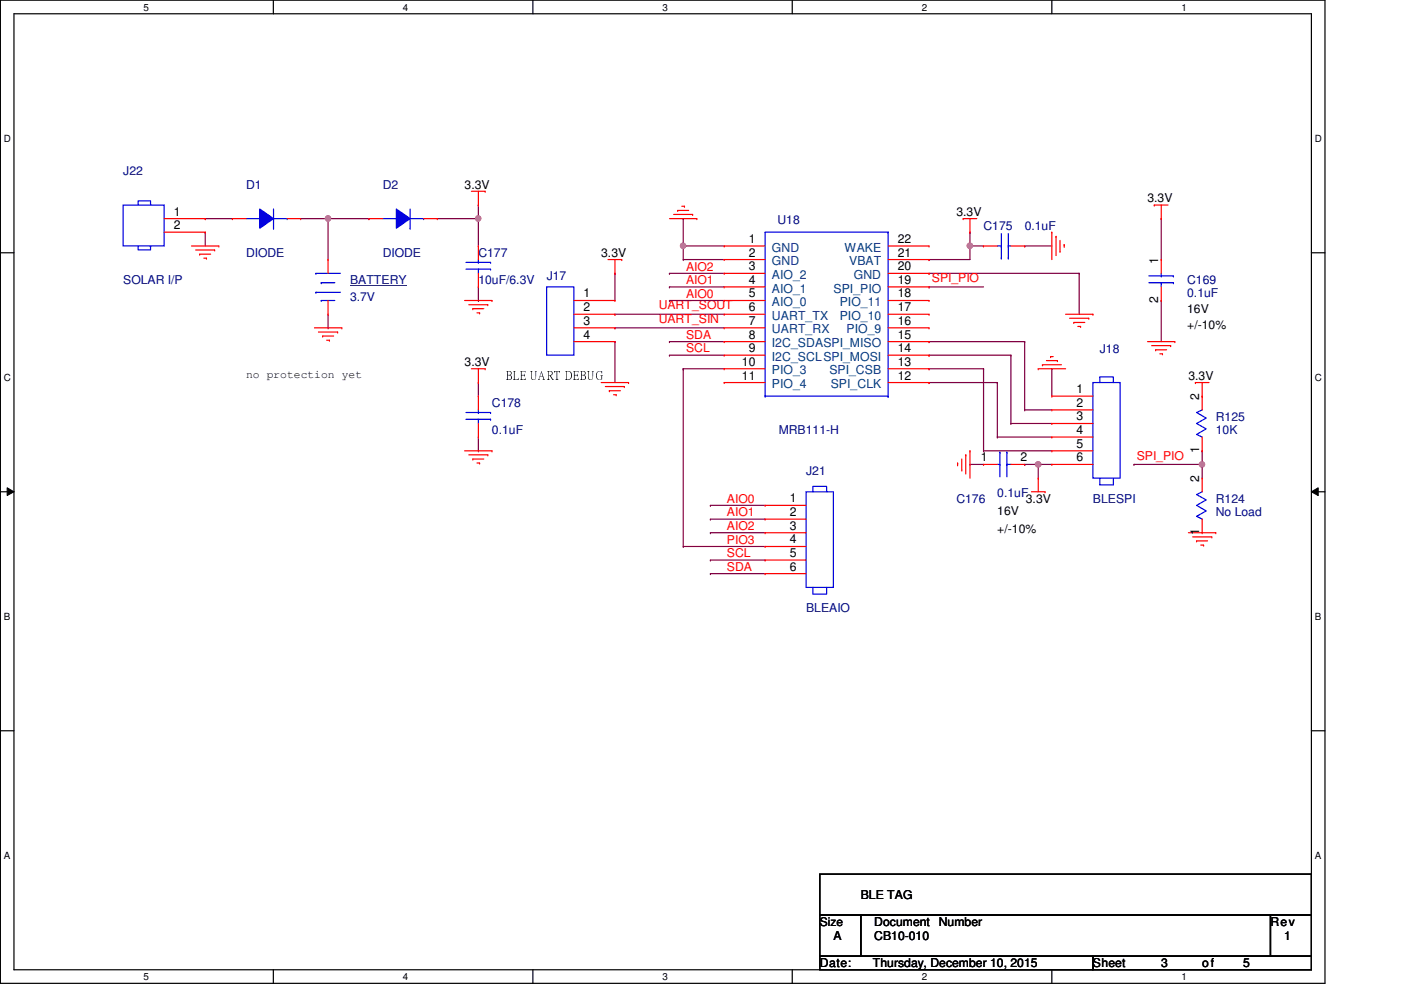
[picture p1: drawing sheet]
<svg xmlns="http://www.w3.org/2000/svg" width="297mm" height="210mm" viewBox="0 0 297 210" stroke-linecap="round" stroke-linejoin="round" font-family="sans-serif">
<path d="M.1 0h280.8v208.5h-280.8zM3 2.9h275v202.7h-275z" fill="none" stroke="#000" stroke-width=".25"/>
<g fill="#fff">
<path d="M30.4 .3h1.2v2.4h-1.2z"/>
<path d="M30.4 205.9h1.2v2.3h-1.2z"/>
</g>
<path d="M58 0v2.9M58 205.6v2.9" fill="none" stroke="#000" stroke-width=".25"/>
<g fill="#fff">
<path d="M85.4 .3h1.2v2.4h-1.2z"/>
<path d="M85.4 205.9h1.2v2.3h-1.2z"/>
</g>
<path d="M113 0v2.9M113 205.6v2.9" fill="none" stroke="#000" stroke-width=".25"/>
<g fill="#fff">
<path d="M140.5 .3h1.1v2.4h-1.1z"/>
<path d="M140.5 205.9h1.1v2.3h-1.1z"/>
</g>
<path d="M168 0v2.9M168 205.6v2.9" fill="none" stroke="#000" stroke-width=".25"/>
<g fill="#fff">
<path d="M195.4 .3h1.2v2.4h-1.2z"/>
<path d="M195.4 205.9h1.2v2.3h-1.2z"/>
</g>
<path d="M223 0v2.9M223 205.6v2.9" fill="none" stroke="#000" stroke-width=".25"/>
<g fill="#fff">
<path d="M250.5 .3h1.1v2.4h-1.1z"/>
<path d="M250.5 205.9h1.1v2.3h-1.1z"/>
<path d="M.8 28.2h1.5v2.4h-1.5z"/>
<path d="M278.8 28.2h1.4v2.4h-1.4z"/>
<path d="M.8 78.9h1.5v2.3h-1.5z"/>
<path d="M278.8 78.9h1.4v2.3h-1.4z"/>
</g>
<path d="M.1 53.6h2.9M278 53.6h2.9" fill="none" stroke="#000" stroke-width=".25"/>
<g fill="#fff">
<path d="M.8 129.6h1.4v2.3h-1.4z"/>
<path d="M278.8 129.6h1.3v2.3h-1.3z"/>
</g>
<path d="M.1 104.3h2.9M278 104.3h2.9" fill="none" stroke="#000" stroke-width=".25"/>
<path d="M1.5 103.4l1.5 .9-1.5 .8zM278 104.3l1.5-.9v1.7z" fill="#000"/>
<path d="M1.5 103.4l1.5 .9-1.5 .8zM278 104.3l1.5-.9v1.7z" fill="none" stroke="#000" stroke-width=".21"/>
<g fill="#fff">
<path d="M.8 180.3h1.4v2.3h-1.4z"/>
<path d="M278.8 180.3h1.3v2.3h-1.3z"/>
</g>
<path d="M.1 154.9h2.9M278 154.9h2.9" fill="none" stroke="#000" stroke-width=".25"/>
<g fill="none" stroke="#800040" stroke-width=".25">
<path d="M130.4 58h.1M130.4 58v5.7M144.9 55h.1M144.9 52.2h.1M144.9 55h8.6M144.9 52.2v2.8M197 55h.1M197 58h.1M197 55h8.7M197 58h31.8M205.7 49.2h.1M205.7 49.2v3"/>
<path d="M228.8 58h.1M228.8 58v8.6M246.2 46.4h.1M246.2 46.4v8.6M130.4 66.6h.1M130.4 69.5h.1M130.4 72.4h.1M130.4 66.6h23.1M130.4 69.5h23.1M130.4 72.4v8.7M246.2 63.7h.1M246.2 63.7v8.7"/>
</g>
<circle cx="144.8" cy="52.1" r=".56" fill="#f0f"/>
<circle cx="144.8" cy="52.1" r=".56" fill="none" stroke="#f0f" stroke-width=".25"/>
<path d="M144.9 52.2h.1M144.9 46.4h.1M144.9 52.2h8.6M144.9 46.4v5.8M205.7 52.2h.1M205.7 52.2h2.8M205.7 52.2v2.8" fill="none" stroke="#800040" stroke-width=".25"/>
<circle cx="205.6" cy="52.1" r=".56" fill="#f0f"/>
<circle cx="205.6" cy="52.1" r=".56" fill="none" stroke="#f0f" stroke-width=".25"/>
<path d="M217.3 52.2h.1M217.3 52.2h5.7M197 60.8h.1M197 60.8h11.5M240.4 98.5h.1M254.9 95.6h.1M254.9 95.6v2.9h-14.5" fill="none" stroke="#800040" stroke-width=".25"/>
<circle cx="254.8" cy="98.5" r=".56" fill="#f0f"/>
<circle cx="254.8" cy="98.5" r=".56" fill="none" stroke="#f0f" stroke-width=".25"/>
<g fill="none" stroke="#800040" stroke-width=".25">
<path d="M197 72.4h.1M197 75.3h.1M197 78.2h.1M197 72.4h20.3M197 75.3h17.3M197 78.2h11.5M214.3 75.3h.1M214.3 75.3v14.5M217.3 72.4h.1M217.3 72.4v14.5M223 78.2h.1M223 78.2v5.8"/>
<path d="M197 81.1h.1M197 81.1h14.5M211.5 81.1h.1M211.5 81.1v11.6M214.3 89.8h.1M214.3 89.8h8.7M217.3 86.9h.1M217.3 98.5h.1M217.3 86.9h5.7M217.3 98.5h2.8M220.1 98.5h.1M220.1 98.5v2.9"/>
<path d="M254.9 98.5h.1M254.9 98.5v2.9"/>
</g>
<circle cx="220.1" cy="98.5" r=".56" fill="#f0f"/>
<circle cx="220.1" cy="98.5" r=".56" fill="none" stroke="#f0f" stroke-width=".25"/>
<g fill="none" stroke="#800040" stroke-width=".25">
<path d="M43.5 49.2h.1M43.5 46.4h.1M43.5 49.2v3M43.5 46.4h5.8M63.8 46.4h5.8M69.6 46.4h.1M69.6 46.4v8.6M92.7 46.4h8.7M101.4 46.4h.1M101.4 43.5h.1M101.4 43.5v2.9M141.9 58h.1"/>
<path d="M141.9 58h11.6M69.6 69.5h.1M69.6 66.6v2.9M141.9 72.4h.1M141.9 75.3h.1M141.9 63.7h.1M141.9 60.8h.1M141.9 72.4h11.6M141.9 75.3h11.6M141.9 63.7h11.6M141.9 60.8h11.6M144.9 78.2h.1"/>
<path d="M144.9 78.2h8.6M144.9 78.2v37.7M208.5 78.2h.1M208.5 78.2v17.4M205.7 98.5h.1M205.7 98.5h2.8M208.5 95.6h.1M208.5 95.6h14.5M211.5 92.7h.1M211.5 92.7h11.5M220.1 98.5h.1M220.1 98.5h2.9"/>
<path d="M144.9 115.9h.1M144.9 115.9h17.3M150.6 107.1h.1M150.6 110.1h.1M150.6 112.9h.1M150.6 118.7h.1M150.6 107.1h11.6M150.6 110.1h11.6M150.6 112.9h11.6M150.6 118.7h11.6M150.6 121.6h.1M150.6 121.6h11.6"/>
</g>
<circle cx="69.5" cy="46.3" r=".56" fill="#f0f"/>
<circle cx="69.5" cy="46.3" r=".56" fill="none" stroke="#f0f" stroke-width=".25"/>
<path d="M69.6 46.4h8.6M78.2 46.4h.1M101.4 46.4h.1M101.4 46.4v5.8M101.4 63.7h.1M101.4 60.8v2.9M101.4 95.6h.1M101.4 92.7v2.9" fill="none" stroke="#800040" stroke-width=".25"/>
<circle cx="101.4" cy="46.3" r=".56" fill="#f0f"/>
<circle cx="101.4" cy="46.3" r=".56" fill="none" stroke="#f0f" stroke-width=".25"/>
<path d="M101.4 81.1h.1M101.4 81.1v2.9" fill="none" stroke="#800040" stroke-width=".25"/>
<g fill="none" stroke="#f00" stroke-width=".25">
<path d="M34.8 46.4h8.7M34.8 49.2h8.7M40.6 52.2h5.8M41.5 53h4M42.3 53.9h.1M42.3 53.9h2.4M43.2 54.7h.6M43.5 46.4h.1M43.5 49.2h.1M43.8 54.7h.1M45.5 53h.1M46.4 52.2h.1"/>
<path d="M99.9 40.6h3M101.4 43.5h.1M101.4 52.2h.1M101.4 40.6v2.9M101.4 52.2v2.8M101.4 58v2.8M102.9 40.6h.1M128.9 55h2.9M130.4 58h.1M130.4 55v3M131.8 55h.1M141.9 46.4h5.8"/>
<path d="M142.8 45.5h4.1M143.7 44.6h.1M143.7 44.6h2.3M144.6 43.7h.5M145.1 43.7h.1M146.9 45.5h.1M147.7 46.4h.1M204.2 46.4h.1M204.2 46.4h2.9M205.7 49.2h.1M205.7 46.4v2.8M208.5 52.2h.1"/>
<path d="M208.5 52.2h3M214.3 52.2h3M217.3 52.2h.1M223 49.2h.1M223 49.2v5.8M223.9 50.1h.1M223.9 50.1v4.1M224.7 53.3h.1M224.7 51v2.3M225.6 51.9h.1M225.6 51.9v.6M244.7 43.5h.1"/>
<path d="M244.7 43.5h2.9M246.2 46.4h.1M246.2 55h.1M246.2 43.5v2.9M246.2 55v3M66.7 69.5h5.8M67.5 70.4h4.1M68.4 71.2h.1M68.4 71.2h2.3M69.3 72.1h.5M69.8 72.1h.1M71.6 70.4h.1"/>
<path d="M72.5 69.5h.1M98.5 63.7h5.8M99.4 64.6h4M99.9 78.2h3M100.2 65.4h.1M100.2 65.4h2.4M101.1 66.3h.6M101.4 60.8h.1M101.4 78.2v2.9M101.7 66.3h.1M102.9 78.2h.1M103.4 64.6h.1"/>
<path d="M104.3 63.7h.1M121.7 66.6h8.7M121.7 72.4h8.7M121.7 69.5h8.7M121.7 63.7h8.7M130.4 63.7h.1M130.4 66.6h.1M130.4 69.5h.1M130.4 72.4h.1M220.1 78.2h.1M220.1 78.2h5.8M221 77.3h.1"/>
<path d="M221 77.3h4M221.9 76.5h2.3M222.8 75.6h.1M222.8 75.6h.5M224.2 76.5h.1M225.9 66.6h5.8M226.8 67.5h4M227.7 68.4h.1M227.7 68.4h2.3M228.5 69.2h.6M229.1 69.2h.1M230.8 67.5h.1"/>
<path d="M231.7 66.6h.1M243.3 72.4h5.8M244.2 73.3h4M245 74.2h.1M245 74.2h2.4M245.9 75h.6M246.2 63.7h.1M246.2 60.8v2.9M246.5 75h.1M248.2 73.3h.1M249.1 72.4h.1M98.5 95.6h5.8"/>
<path d="M99.4 96.4h4M100.2 97.3h.1M100.2 97.3h2.4M101.1 98.2h.6M101.4 81.1h.1M101.7 98.2h.1M103.4 96.4h.1M104.3 95.6h.1M127.5 81.1h5.8M128.4 82h4M129.2 82.8h.1M129.2 82.8h2.3"/>
<path d="M130.1 83.7h.5M130.6 83.7h.1M132.4 82h.1M133.3 81.1h.1M203 98.2h.1M203 98.2v.6M203.9 99.7h.1M203.9 97.3v2.4M204.8 96.4h.1M204.8 96.4v4.1M205.7 95.6h.1M205.7 95.6v5.8"/>
<path d="M208.5 98.5h.1M208.5 98.5h3M214.3 98.5h3M217.3 98.5h.1M253.4 81.1h.1M253.4 81.1h2.9M254.9 84h.1M254.9 95.6h.1M254.9 81.1v5.8M254.9 92.7v2.9M162.2 107.1h.1M162.2 110.1h.1"/>
<path d="M162.2 112.9h.1M162.2 115.9h.1M162.2 118.7h.1M162.2 112.9h8.7M162.2 107.1h8.7M162.2 110.1h8.7M162.2 115.9h8.7M162.2 118.7h8.7M218.7 104.3h2.9M220.1 101.4h.1M220.1 101.4v2.9M221.6 104.3h.1"/>
<path d="M252 112.9h5.8M252.9 113.8h4M253.7 114.7h.1M253.7 114.7h2.3M254.6 115.6h.6M254.9 112.9h.1M254.9 101.4h.1M254.9 101.4v2.9M254.9 110.1v2.8M255.2 115.6h.1M256.9 113.8h.1M257.8 112.9h.1"/>
<path d="M162.2 121.6h.1M162.2 121.6h8.7"/>
</g>
<path d="M173.8 185.3h104.2v8.7h-104.2zM173.8 194h8.7v8.7h-8.7zM182.5 194h86.9v8.7h-86.9zM269.4 194h8.6v8.7h-8.6zM173.8 202.7h57.9v2.9h-57.9zM231.7 202.7h46.3v2.9h-46.3z" fill="none" stroke="#000" stroke-width=".25"/>
<g fill="none" stroke="#00f" stroke-width=".25">
<path d="M26.1 43.5h8.7v8.7h-8.7zM29.3 43.5v-.9h2.6v.9M29.3 52.2v.8h2.6v-.8M52.2 46.4h2.9M55.1 46.4h.1M58 48.4h.1M58 44.3v4.1M58 46.4h2.9M60.9 46.4h.1M98.8 57.1h5.2M98.8 55.6h5.2M101.4 55.6h.1"/>
<path d="M101.4 57.1h.1M101.4 55v.6M101.4 57.1v.9M104 57.1h.1M104 55.6h.1M211.5 52.2h.8M212.3 54.7h.1M212.3 52.2h.1M212.3 49.5v5.2M213.8 52.2h.1M213.8 54.7h.1M213.8 52.2h.5"/>
<path d="M213.8 49.5v5.2M243.6 59.9h5.2M243.6 58.5h5.2M246.2 58.5h.1M246.2 59.9h.1M246.2 58v.5M246.2 59.9v.9M248.8 59.9h.1M248.8 58.5h.1M115.9 60.8h5.8v14.5h-5.8zM211.5 98.5h.5M212 98.5h.1"/>
<path d="M212 95.9h.1M212 95.9v5.2M213.5 95.9h.1M213.5 98.5h.1M213.5 98.5h.8M213.5 95.9v5.2M254.9 86.9l-1.2 .6 2 1.1-2 1.2 2 1.1-2 1.2 1.2 .6M170.9 104.3h5.8v20.2h-5.8zM172.3 104.3v-1.2h3v1.2M254.9 104.3l-1.2 .6 2 1.1-2 1.1 2 1.2-2 1.2 1.2 .6M172.3 124.5v1.5h3v-1.5"/>
</g>
<path d="M55.1 44.3l2.9 2.1-2.9 2z" fill-rule="evenodd" fill="#00f"/>
<path d="M55.1 44.3l2.9 2.1-2.9 2zM81.1 46.4h2.9M84 46.4h.1M86.9 48.4h.1M86.9 44.3v4.1M86.9 46.4h2.9M89.8 46.4h.1" fill="none" stroke="#00f" stroke-width=".25"/>
<path d="M49.3 46.4h.1M49.3 46.4h2.9M60.9 46.4h2.9M63.8 46.4h.1" fill="none" stroke="#f00" stroke-width=".25"/>
<path d="M84 44.3l2.9 2.1-2.9 2z" fill-rule="evenodd" fill="#00f"/>
<g fill="none" stroke="#00f" stroke-width=".25">
<path d="M67 58h.1M67 58h5.2M68.1 59.9h.1M68.1 59.9h2.9M84 44.3l2.9 2.1-2.9 2zM188.3 49.2h.1M188.3 49.2h-26.1v34.8M188.3 49.2v34.8M67 62h.1M67 62h5.2M68.1 63.7h.1M68.1 63.7h2.9"/>
<path d="M98.8 88.9h5.2M98.8 87.5h5.2M101.4 87.5h.1M101.4 88.9h.1M101.4 86.9v.6M101.4 88.9v.9M104 88.9h.1M104 87.5h.1M162.2 84h.1M162.2 84h26.1M188.3 84h.1M231.7 81.1h5.8v20.3h-5.8z"/>
<path d="M233.2 81.1v-1.2h2.8v1.2M233.2 101.4v1.4h2.8v-1.4"/>
</g>
<g fill="none" stroke="#f00" stroke-width=".25">
<path d="M69.6 55h.1M69.6 55v3M78.2 46.4h.1M78.2 46.4h2.9M89.8 46.4h2.9M92.7 46.4h.1M153.5 52.2h.1M153.5 55h.1M153.5 58h.1M153.5 52.2h8.7M153.5 55h8.7M153.5 58h8.7"/>
<path d="M188.3 52.2h8.7M188.3 55h8.7M188.3 58h8.7M197 58h.1M197 55h.1M197 52.2h.1M69.6 66.6h.1M69.6 63.7v2.9M153.5 60.8h.1M153.5 63.7h.1M153.5 66.6h.1M153.5 69.5h.1"/>
<path d="M153.5 72.4h.1M153.5 75.3h.1M153.5 78.2h.1M153.5 60.8h8.7M153.5 63.7h8.7M153.5 66.6h8.7M153.5 69.5h8.7M153.5 72.4h8.7M153.5 75.3h8.7M153.5 78.2h8.7M188.3 60.8h8.7M188.3 63.7h8.7"/>
<path d="M188.3 66.6h8.7M188.3 69.5h8.7M188.3 72.4h8.7M188.3 75.3h8.7M188.3 78.2h8.7M197 78.2h.1M197 75.3h.1M197 72.4h.1M197 69.5h.1M197 66.6h.1M197 63.7h.1M197 60.8h.1"/>
<path d="M101.4 84h.1M101.4 92.7h.1M101.4 84v2.9M101.4 89.8v2.9M153.5 81.1h.1M153.5 81.1h8.7M188.3 81.1h8.7M197 81.1h.1M223 84h.1M223 86.9h.1M223 89.8h.1M223 92.7h.1"/>
<path d="M223 95.6h.1M223 98.5h.1M223 84h8.7M223 86.9h8.7M223 89.8h8.7M223 92.7h8.7M223 95.6h8.7M223 98.5h8.7"/>
</g>
<path d="M74.2 60.6h12" fill="none" stroke="#000080" stroke-width=".21"/>
<circle cx="144.8" cy="52.1" r=".56" fill="#f0f"/>
<circle cx="144.8" cy="52.1" r=".56" fill="none" stroke="#f0f" stroke-width=".25"/>
<circle cx="205.6" cy="52.1" r=".56" fill="#f0f"/>
<circle cx="205.6" cy="52.1" r=".56" fill="none" stroke="#f0f" stroke-width=".25"/>
<circle cx="254.8" cy="98.5" r=".56" fill="#f0f"/>
<circle cx="254.8" cy="98.5" r=".56" fill="none" stroke="#f0f" stroke-width=".25"/>
<circle cx="220.1" cy="98.5" r=".56" fill="#f0f"/>
<circle cx="220.1" cy="98.5" r=".56" fill="none" stroke="#f0f" stroke-width=".25"/>
<circle cx="69.5" cy="46.3" r=".56" fill="#f0f"/>
<circle cx="69.5" cy="46.3" r=".56" fill="none" stroke="#f0f" stroke-width=".25"/>
<circle cx="101.4" cy="46.3" r=".56" fill="#f0f"/>
<circle cx="101.4" cy="46.3" r=".56" fill="none" stroke="#f0f" stroke-width=".25"/>
<g font-size="2.6" fill="#000080">
<text x="26.1" y="37.1">J22</text>
<text x="52.2" y="40">D1</text>
<text x="81.1" y="40">D2</text>
<text x="164.8" y="47.5">U18</text>
<text x="208.5" y="48.7">C175</text>
<text x="217.3" y="48.7">0.1uF</text>
<text x="52.2" y="54.5">DIODE</text>
<text x="81.1" y="54.5">DIODE</text>
<text x="101.4" y="54.5">C177</text>
<text x="115.9" y="59.4">J17</text>
<text x="26.1" y="60.3">SOLAR I/P</text>
<text x="74.2" y="60.3">BATTERY</text>
<text x="74.2" y="63.8">3.7V</text>
<text x="101.4" y="60.3">10uF/6.3V</text>
<text x="251.7" y="60.3">C169</text>
<text x="251.7" y="62.9">0.1uF</text>
<text x="233.2" y="74.8">J18</text>
<text x="104.3" y="86.3">C178</text>
<text x="257.8" y="89.2">R125</text>
<text x="104.3" y="92.1">0.1uF</text>
<text x="165.1" y="92.1">MRB111-H</text>
<text x="257.8" y="92.1">10K</text>
<text x="170.9" y="100.8">J21</text>
<text x="202.8" y="106.6">C176</text>
<text x="211.5" y="105.5">0.1uF</text>
<text x="231.7" y="106.6">BLESPI</text>
<text x="257.8" y="106.6">R124</text>
<text x="257.8" y="109.5">No Load</text>
<text x="170.9" y="129.8">BLEAIO</text>
</g>
<g font-size="2.6">
<text x="98.5" y="40">3.3V</text>
<text x="36.8" y="45.7">1</text>
<text x="202.8" y="45.8">3.3V</text>
<text x="243.3" y="42.9">3.3V</text>
<text x="36.8" y="48.6">2</text>
<text x="158.7" y="51.5">1</text>
<text x="190.3" y="51.5">22</text>
<text x="127.5" y="54.5">3.3V</text>
<text x="158.7" y="54.4">2</text>
<text x="158.7" y="57.3">3</text>
<text x="190.3" y="57.3">20</text>
<text x="190.3" y="54.4">21</text>
<text x="245.6" y="55.9" transform="rotate(-90 245.6 55.9)">1</text>
<text x="123.7" y="63.1">1</text>
<text x="123.7" y="66">2</text>
<text x="158.7" y="60.2">4</text>
<text x="158.7" y="63.1">5</text>
<text x="158.7" y="66">6</text>
<text x="190.3" y="66">17</text>
<text x="190.3" y="63.1">18</text>
<text x="190.3" y="60.2">19</text>
<text x="245.6" y="64.3" transform="rotate(-90 245.6 64.3)">2</text>
<text x="123.7" y="68.9">3</text>
<text x="123.7" y="71.8">4</text>
<text x="158.7" y="68.9">7</text>
<text x="158.7" y="71.8">8</text>
<text x="190.3" y="71.8">15</text>
<text x="190.3" y="68.9">16</text>
<text x="251.7" y="66.3">16V</text>
<text x="251.7" y="69.8">+/-10%</text>
<text x="98.5" y="77.6">3.3V</text>
<text x="157.3" y="77.6">10</text>
<text x="158.7" y="74.7">9</text>
<text x="190.3" y="77.6">13</text>
<text x="190.3" y="74.7">14</text>
<text x="107.2" y="80.3">BLE UART DEBUG</text>
<text x="157.3" y="80.5">11</text>
<text x="190.3" y="80.5">12</text>
<text x="228.3" y="83.4">1</text>
<text x="252" y="80.5">3.3V</text>
<text x="228.3" y="86.3">2</text>
<text x="228.3" y="89.2">3</text>
<text x="254.3" y="84.9" transform="rotate(-90 254.3 84.9)">2</text>
<text x="228.3" y="92">4</text>
<text x="228.3" y="95">5</text>
<text x="208" y="97.8">1</text>
<text x="216.4" y="97.8">2</text>
<text x="228.3" y="97.8">6</text>
<text x="254.3" y="96.1" transform="rotate(-90 254.3 96.1)">1</text>
<text x="167.4" y="106.5">1</text>
<text x="217.5" y="106.6">3.3V</text>
<text x="254.3" y="102.2" transform="rotate(-90 254.3 102.2)">2</text>
<text x="167.4" y="109.4">2</text>
<text x="167.4" y="112.3">3</text>
<text x="211.5" y="109.2">16V</text>
<text x="211.5" y="112.9">+/-10%</text>
<text x="254.3" y="113.5" transform="rotate(-90 254.3 113.5)">1</text>
<text x="167.4" y="115.2">4</text>
<text x="167.4" y="118.1">5</text>
<text x="167.4" y="121">6</text>
<text x="182.5" y="190.6">BLE TAG</text>
<text x="185.4" y="196.3">Document</text>
<text x="199" y="196.3">Number</text>
<text x="269.4" y="196.3">Rev</text>
<text x="176.7" y="199.3">A</text>
<text x="185.4" y="199.3">CB10-010</text>
<text x="272.2" y="199.3">1</text>
<text x="173.8" y="205.1">Date:</text>
<text x="185.1" y="205.1">Thursday, December 10, 2015</text>
<text x="231.7" y="205.1">Sheet</text>
<text x="246.2" y="205.1">3</text>
<text x="254.9" y="205.1">of</text>
<text x="263.6" y="205.1">5</text>
</g>
<g font-size="2.6" fill="#004080">
<text x="163.7" y="53.3">GND</text>
<text x="179" y="53.3">WAKE</text>
<text x="163.7" y="56.2">GND</text>
<text x="163.7" y="59.1">AIO_2</text>
<text x="180" y="56.2">VBAT</text>
<text x="181" y="59.1">GND</text>
<text x="163.7" y="62">AIO_1</text>
<text x="163.7" y="64.9">AIO_0</text>
<text x="176.7" y="62">SPI_PIO</text>
<text x="178.1" y="64.9">PIO_11</text>
<text x="163.7" y="67.8">UART_TX</text>
<text x="163.7" y="70.7">UART_RX</text>
<text x="178.1" y="67.8">PIO_10</text>
<text x="179.5" y="70.7">PIO_9</text>
<text x="163.7" y="73.6">I2C_SDASPI_MISO</text>
<text x="163.7" y="76.5">I2C_SCLSPI_MOSI</text>
<text x="163.7" y="79.4">PIO_3</text>
<text x="163.7" y="82.3">PIO_4</text>
<text x="175.8" y="79.4">SPI_CSB</text>
<text x="176.1" y="82.3">SPI_CLK</text>
</g>
<g font-size="2.6" fill="#f00">
<text x="145.5" y="57.4">AIO2</text>
<text x="197.6" y="59.8">SPI_PIO</text>
<text x="139.7" y="65.6">UART_SOUT</text>
<text x="145.5" y="63.1">AIO0</text>
<text x="145.5" y="60.2">AIO1</text>
<text x="139.7" y="68.5">UART_SIN</text>
<text x="145.5" y="71.8">SDA</text>
<text x="145.5" y="74.7">SCL</text>
<text x="241" y="97.5">SPI_PIO</text>
<text x="154.1" y="106.6">AIO0</text>
<text x="154.1" y="109.5">AIO1</text>
<text x="154.1" y="112.4">AIO2</text>
<text x="154.1" y="115.3">PIO3</text>
<text x="154.1" y="118.2">SCL</text>
<text x="154.1" y="121">SDA</text>
</g>
<text font-size="2.5" x="173.8" y="196.3">Size</text>
<text font-size="2.4" x="52.2" y="80.1">no protection yet</text>
<g font-size="2.1">
<text x="30.4" y="2.2">5</text>
<text x="85.4" y="2.2">4</text>
<text x="140.5" y="2.2">3</text>
<text x="195.4" y="2.2">2</text>
<text x="250.5" y="2.2">1</text>
<text x=".8" y="30.1">D</text>
<text x="278.8" y="30.1">D</text>
<text x=".8" y="80.8">C</text>
<text x="278.8" y="80.8">C</text>
<text x=".8" y="131.5">B</text>
<text x="278.8" y="131.5">B</text>
<text x=".8" y="182.2">A</text>
<text x="278.8" y="182.2">A</text>
<text x="30.4" y="207.8">5</text>
<text x="85.4" y="207.8">4</text>
<text x="140.5" y="207.8">3</text>
<text x="195.4" y="207.8">2</text>
<text x="250.5" y="207.8">1</text>
</g>
</svg>
